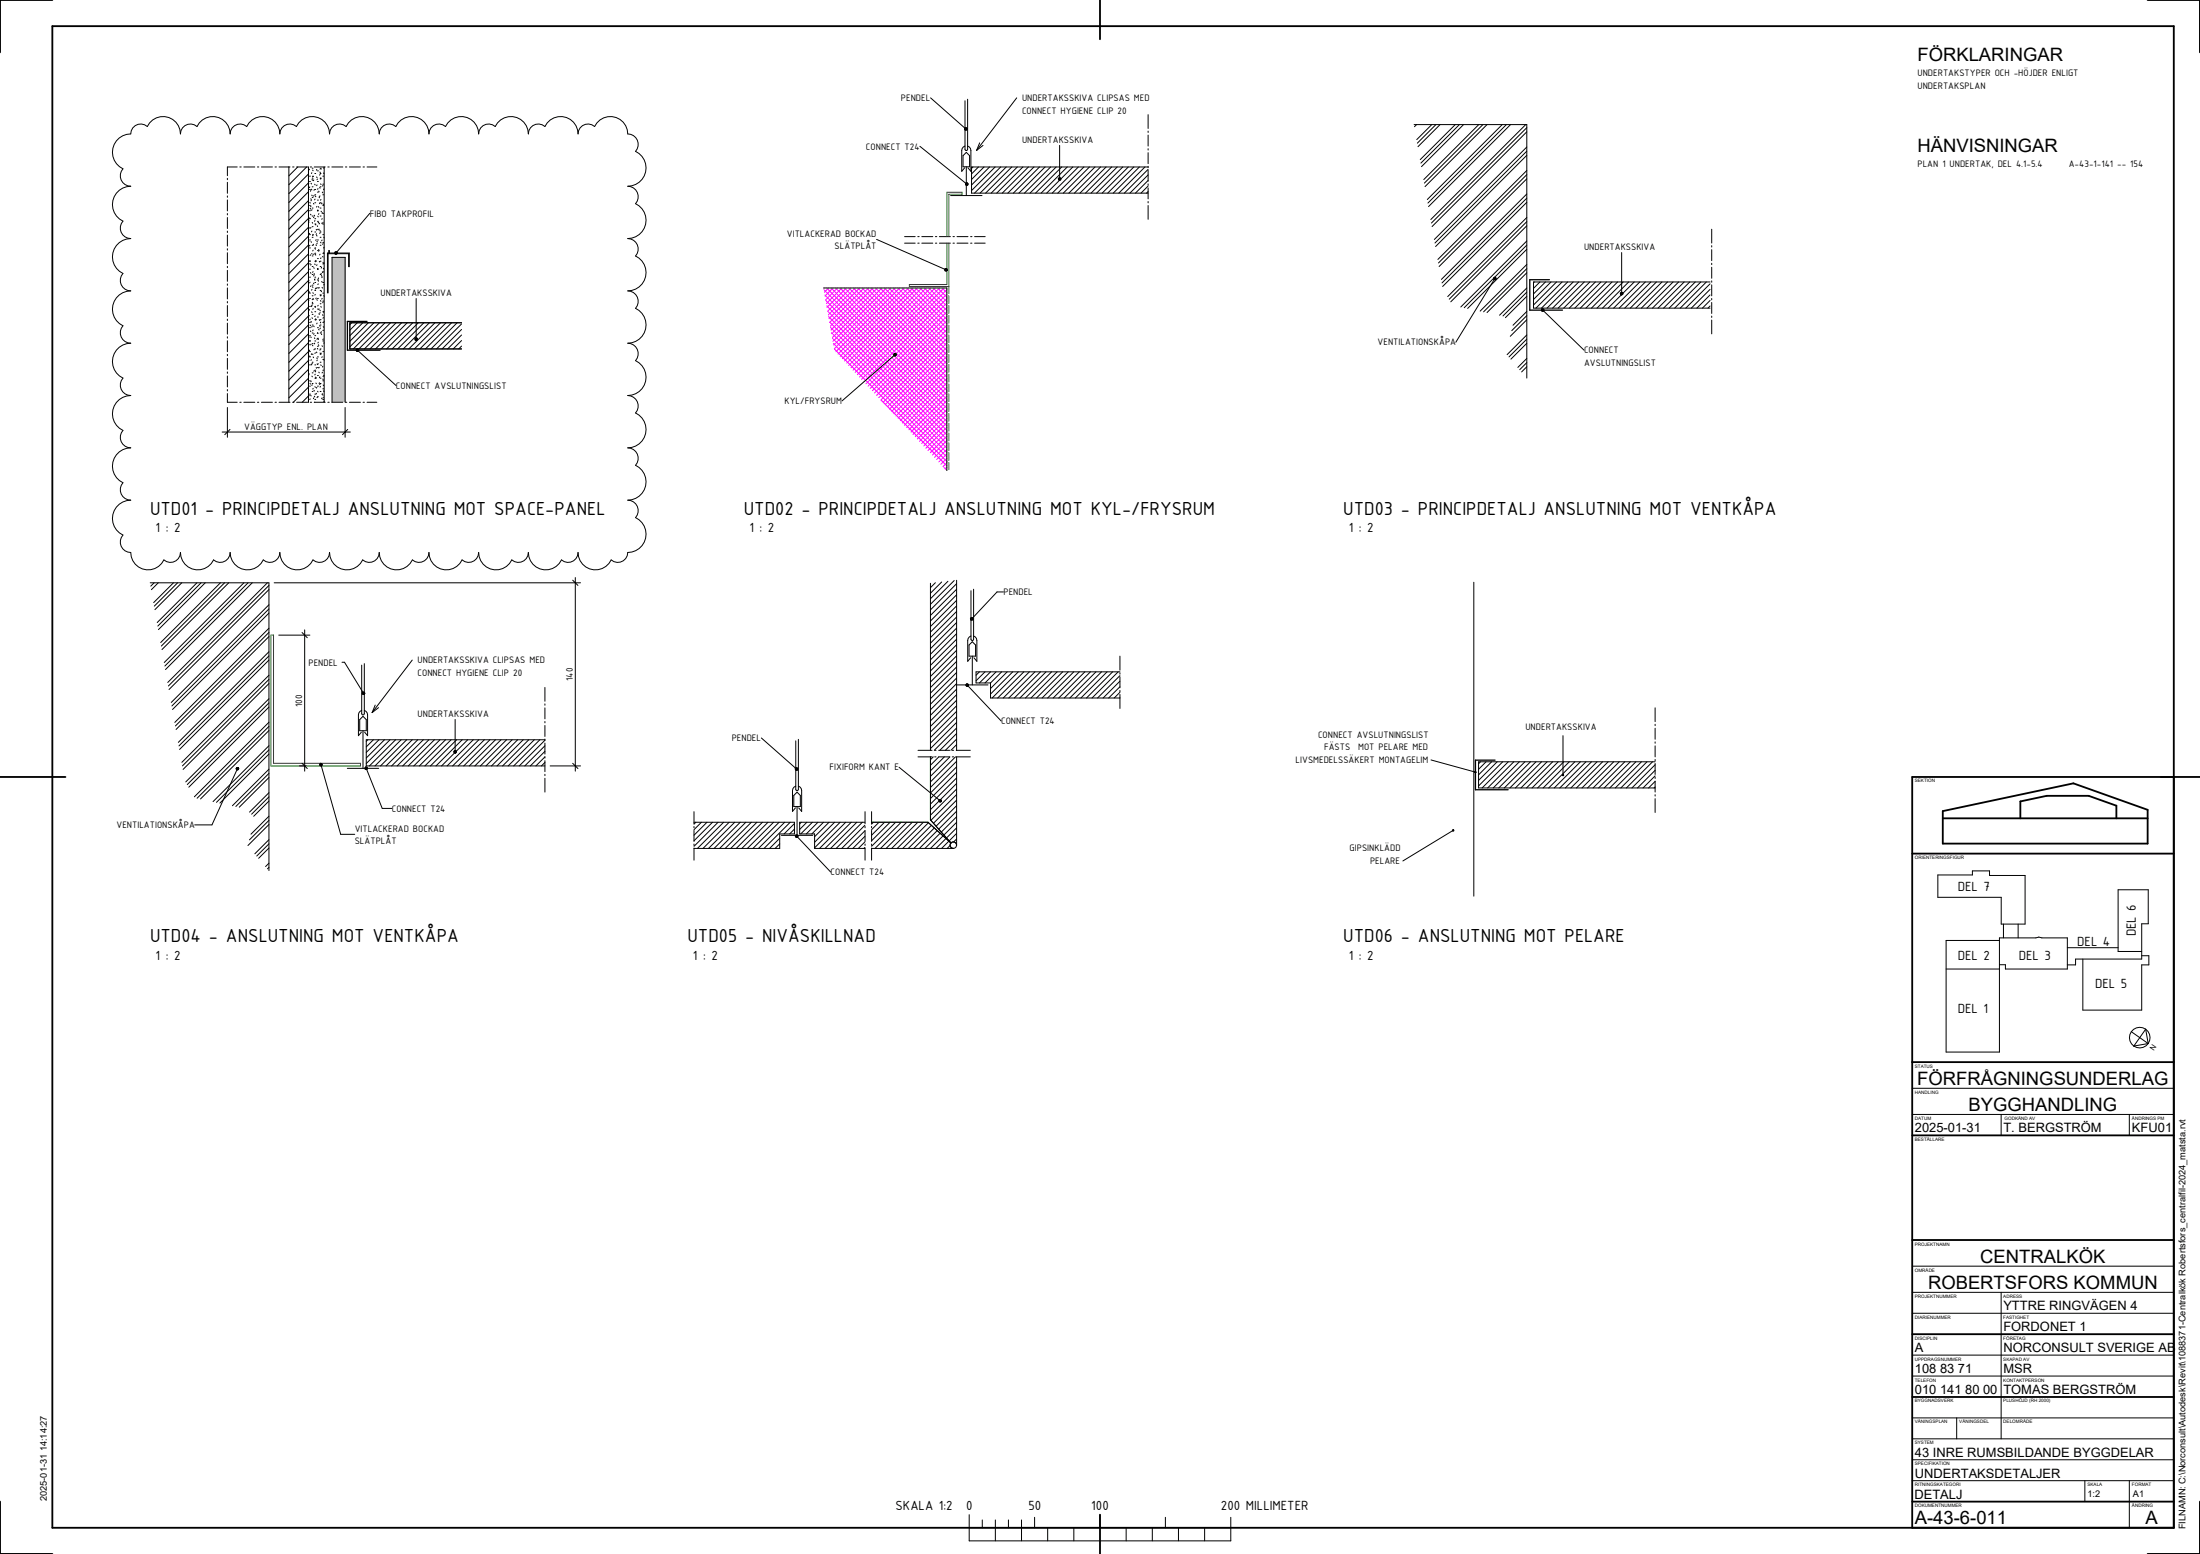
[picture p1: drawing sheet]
<svg xmlns="http://www.w3.org/2000/svg" width="841mm" height="594mm" viewBox="0 0 841 594" stroke-linecap="round" stroke-linejoin="round" font-family="sans-serif">
<path d="M126.9 98.4h5v55.4h-5z" fill="#c0c0c0"/>
<path d="M110.4 63.8h7.5v90h-7.5z" fill="#fff"/>
<g fill="none" stroke="#000" stroke-width=".38">
<path d="M86.9 68.2v.5M86.9 69.7v4.2M86.9 74.9v.5M86.9 76.4v4.2M90.7 63.8h-3.8v3.4M91.7 63.8h.5M93.2 63.8h4.2M98.4 63.8h.5M99.9 63.8h4.2M105.1 63.8h.6M106.7 63.8h4.2M110.4 63.8v90"/>
<path d="M110.4 63.8h.1M111.9 63.8h.5M113.4 63.8h4.2M113.8 63.8l-3.4 3.4M117.2 63.8l-6.8 6.8M117.9 66.5l-7.5 7.5M117.9 69.9l-7.5 7.5M117.9 73.3l-7.5 7.5M117.9 76.7l-7.5 7.5M117.9 63.8v90M118.1 70l-.2 .3M118.1 64.6l.2 .3"/>
<path d="M118.3 67.3h.4M118.3 69.4h.4M118.3 72.4h.4M118.3 78.5h.4M118.4 71.4l-.1 .3M118.4 77.3l.2 .3M118.6 79.6l.1 .3M118.6 63.8h.5M118.8 72.8l-.2 .3M118.8 76l.2 .2M118.9 78.7l-.2 .3M118.9 70l.2 .3"/>
<path d="M119 76.5l-.1 .3M119 72.3l.2 .3M119.2 74.6l.2 .3M119.2 66l-.2 .3M119.3 68.6l.2 .3M119.3 64.3h.4M119.3 68.4h.4M119.3 71.4h.4M119.3 75.5h.4M119.3 79.5h.4M119.5 65l.2 .3M119.6 67.4l-.2 .3"/>
<path d="M119.7 67.3l.1 .3M119.8 77.7l.2 .3M120 68.8l-.2 .3M120.1 74.7l-.2 .3M120.1 63.8h4.2M120.2 72.5l-.2 .2M120.3 70.4l.2 .3M120.4 66.3h.3M120.4 72.4h.3M120.4 74.5h.3M120.4 77.5h.3M120.4 76.1l-.1 .3"/>
<path d="M120.6 74.9l.1 .3M121 67.6l.2 .3M121.1 64.8l-.2 .3M121.2 78.9l-.2 .3M121.2 70.7l-.2 .3M121.3 68.4l-.1 .3M121.4 65.3h.3M121.4 69.4h.3M121.4 73.4h.3M121.4 76.5h.3M121.6 72.1l-.2 .3M121.7 79l.2 .3"/>
<path d="M121.8 73l.2 .3M122 75.3l.1 .3M122.1 77.6l.2 .3M122.2 71.7l.2 .3M122.3 65.7l.2 .3M122.3 74.9l-.1 .2M122.4 66.7l-.2 .3M122.4 66.3h.3M122.4 68.4h.3M122.4 71.4h.3M122.4 77.5h.3M122.4 79.5h.3"/>
<path d="M122.4 68l.2 .3M122.5 64.4l-.2 .3M122.6 70.3l.1 .3M122.7 64.3l.1 .3M122.7 76.2l-.2 .3M122.7 68.1l-.1 .2M123.1 77.6l-.2 .3M123.2 73.4l.2 .3M123.4 67.3h.3M123.4 70.4h.3M123.4 74.5h.3M123.4 78.5h.3"/>
<path d="M123.5 70.8l-.2 .3M123.5 78l.2 .2M123.7 66.1l.1 .3M123.8 72.2l-.1 .3M123.9 64l-.2 .3M123.9 63.8v90M125.3 63.8h.5M126.8 63.8h4.2M132 63.8h.6M133.6 63.8h4.2M138.8 63.8h.5M140.3 63.8h3.8"/>
<path d="M86.9 81.6v.5M86.9 83.1v4.2M86.9 88.3v.6M86.9 89.9v4.2M86.9 95.1v.5M86.9 96.6v4.2M117.9 96.8h.1M117.9 90.7l.1 .2M117.9 80.1l-7.5 7.5M117.9 83.5l-7.5 7.5M117.9 86.9l-7.5 7.5M117.9 90.3l-7.5 7.5"/>
<path d="M117.9 93.7l-7.5 7.5M117.9 97.1l-7.5 7.5M118 84.7l.1 .2M118.1 92.4l-.2 .2M118.1 86.9l.2 .3M118.1 84.2l-.1 .3M118.2 89.2l.2 .3M118.3 80.5h.4M118.3 83.6h.4M118.3 89.7h.4M118.3 91.7h.4M118.3 94.8h.4"/>
<path d="M118.3 83.3l.2 .3M118.4 99.7l.2 .2M118.5 93.7l-.2 .3M118.6 99.7l-.2 .3M118.7 97.4l-.2 .3M118.7 81.9l.2 .3M118.9 86.9l-.2 .3M118.9 92.3l.2 .3M119.2 96.9l.1 .3M119.2 88.3l-.1 .3M119.3 80.1l-.2 .3M119.3 82.6h.4"/>
<path d="M119.3 86.6h.4M119.3 90.7h.4M119.3 93.8h.4M119.3 97.8h.4M119.4 85l.1 .3M119.6 89.7l-.2 .3M119.6 89.6l.2 .3M119.7 95.6l-.2 .3M119.8 93.4l-.1 .3M120 82.9l-.1 .3M120.1 97l-.2 .3M120.1 82.3l.2 .2"/>
<path d="M120.4 83.6h.3M120.4 85.6h.3M120.4 88.7h.3M120.4 94.8h.3M120.4 96.8h.3M120.4 99.9h.3M120.4 84.3l-.2 .3M120.4 95l.2 .3M120.5 97.2l.2 .3M120.7 99.5l.1 .3M120.8 85.7l-.2 .3M120.8 93.6l.1 .3"/>
<path d="M120.8 99.8l-.1 .3M120.9 91.6l-.2 .3M120.9 87.7l.1 .3M121 89.3l-.2 .3M121 89.9l.2 .3M121.2 92.2l.1 .3M121.2 93l-.1 .3M121.3 86.3l.1 .3M121.4 80.4l.1 .2M121.4 84.6h.3M121.4 87.7h.3M121.4 91.7h.3"/>
<path d="M121.4 95.8h.3M121.4 98.8h.3M121.5 82.6l.2 .3M121.5 80.3l-.1 .2h.3M121.6 84.9l.2 .3M121.8 95.4l.2 .2M121.9 81.7l-.2 .2M122 95.8l-.2 .3M122 87.6l-.2 .3M122.1 99.9l.1 .3M122.2 85.3l-.2 .3M122.3 88l.1 .3"/>
<path d="M122.4 97.2l-.2 .2M122.4 82.6h.3M122.4 88.7h.3M122.4 90.7h.3M122.4 93.8h.3M122.4 99.9h.3M122.4 89l-.2 .3M122.5 92.6l.2 .3M122.7 98.5l-.1 .3M122.7 80.7l.2 .3M123 85.3l.2 .3M123.1 91.7l-.1 .3"/>
<path d="M123.2 83.6l-.2 .2M123.3 81.3l-.2 .3M123.3 98l.2 .3M123.4 81.6h.3M123.4 85.6h.3M123.4 89.7h.3M123.4 92.7h.3M123.4 96.8h.3M123.5 93.1l-.2 .3M123.5 84.9l-.1 .3M123.7 96.6l.2 .3M123.8 90.7l.1 .2"/>
<path d="M123.9 94.5l-.2 .3M125.7 95.7v1h-.5v15.3M125.9 95.7v1h7.6v5.3M86.9 101.8v.5M86.9 103.3v4.2M86.9 108.5v.6M86.9 110.1v4.2M86.9 115.3v.5M86.9 116.8v4.2M117.9 100.5l-7.5 7.5M117.9 103.8l-7.5 7.5M117.9 107.2l-7.5 7.5"/>
<path d="M117.9 110.6l-7.5 7.5M117.9 114l-7.5 7.5M117.9 117.4l-7.5 7.5M117.9 107l.2 .3M118.1 114.7l-.2 .2M118.2 111.5l.2 .3M118.3 100.9h.4M118.3 102.9h.4M118.3 105.9h.4M118.3 112h.4M118.3 114.1h.4M118.3 117.1h.4"/>
<path d="M118.3 118.3l-.1 .3M118.5 107.9l-.1 .2M118.7 104.2l.2 .3M118.9 109.2l-.2 .3M118.9 101.1l-.1 .2M119 116.9l.2 .3M119.1 119.2l.2 .3M119.3 110.6l-.2 .3M119.3 101.9h.4M119.3 104.9h.4M119.3 109h.4M119.3 113.1h.4"/>
<path d="M119.3 116.1h.4M119.4 116.6l-.2 .2M119.4 115.5l.1 .3M119.5 109.6l.1 .3M119.5 114.3l-.2 .3M119.6 111.9l.2 .3M119.7 103.8l-.2 .3M119.7 117.9l-.1 .3M119.7 114.1l.2 .3M119.8 108.2l.2 .3M119.9 102.3l.2 .3M120 105.2l-.1 .3"/>
<path d="M120.1 104.6l.1 .2M120.3 100.9l.2 .3M120.4 105.9h.3M120.4 108h.3M120.4 111h.3M120.4 117.1h.3M120.4 119.2h.3M120.4 117.3l.1 .3M120.4 106.6v.5M120.5 112.5l-.2 .3M120.7 110.3l-.2 .2M120.9 110l.1 .3"/>
<path d="M120.9 113.9l-.2 .3M121.1 114.5l.2 .3M121.2 101.2l-.2 .3M121.3 102.7l.2 .3M121.4 102.9h.3M121.4 107h.3M121.4 110h.3M121.4 114.1h.3M121.4 118.1h.3M121.6 102.6l-.2 .3M121.6 107.2l.2 .3M121.6 116.7l-.1 .3"/>
<path d="M121.7 108.5l-.2 .3M121.8 106.2l-.2 .3M121.9 119.9l.2 .3M122 118.1l-.2 .3M122 109.9l-.1 .3M122.3 118.5l.1 .3M122.4 119.5l-.2 .3M122.4 112.6l.1 .3M122.4 101.9h.3M122.4 104.9h.3M122.4 111h.3M122.4 113.1h.3"/>
<path d="M122.4 116.1h.3M122.5 114.9l.2 .3M122.6 117.1l.2 .3M122.7 111.2l.2 .3M122.8 112.7l-.2 .3M122.8 104.5l-.1 .3M122.8 105.3l.2 .3M123 102.2l-.2 .3M123 107.6l.2 .3M123.1 109.8l.2 .3M123.2 114l-.2 .3M123.2 105.9l-.2 .2"/>
<path d="M123.2 103.9l.2 .3M123.4 100.9h.3M123.4 103.9h.3M123.4 108h.3M123.4 112h.3M123.4 115.1h.3M123.4 119.2h.3M123.5 100.3l.1 .3M123.5 115.4l-.1 .3M123.6 102.5l.2 .3M123.8 119.1l-.2 .3M123.8 113l.1 .3"/>
<path d="M123.9 108.7l-.1 .2M123.9 100.5l-.1 .2M133.3 102v-5h-7.9v15M86.9 122v.5M86.9 123.5v4.2M86.9 128.7v.5M86.9 130.2v4.2M86.9 135.4v.6M86.9 137v4.2M117.9 120.8l-7.5 7.5M117.9 124.2l-7.5 7.5M117.9 127.6l-7.5 7.5"/>
<path d="M117.9 131l-7.5 7.5M117.9 134.4l-7.5 7.5M117.9 137.8l-7.5 7.5M118 137.5l.1 .2M118 139.2l-.1 .2M118.1 131.5l.1 .3M118.2 128.8l-.2 .3M118.2 133.8l.2 .3M118.2 120.6l-.2 .3M118.3 123.2h.4M118.3 125.3h.4M118.3 128.3h.4"/>
<path d="M118.3 134.4h.4M118.3 136.4h.4M118.3 139.5h.4M118.3 136.1l.2 .3M118.4 130.1l.2 .3M118.5 124.2l.2 .3M118.5 130.2l-.1 .2M118.6 122l-.2 .3M118.7 126.5l.1 .3M118.8 128.8l.2 .3M118.9 122.8l.2 .3M118.9 131.5l-.1 .3"/>
<path d="M119 139.2l.1 .3M119 137.5l-.1 .3M119.2 135.2l-.2 .3M119.3 121.4l.1 .3M119.3 124.7l-.1 .3M119.3 120.2h.4M119.3 124.2h.4M119.3 127.3h.4M119.3 131.3h.4M119.3 135.4h.4M119.3 138.5h.4M119.4 138.9l-.2 .2"/>
<path d="M119.4 131.9l.2 .3M119.7 126.1l-.2 .3M119.7 136.4l.2 .3M119.9 124.6l.2 .3M120.1 127.5l-.2 .3M120.2 133.4l-.2 .3M120.2 129.1l.1 .3M120.3 131.2l-.2 .3M120.4 122.2h.3M120.4 128.3h.3M120.4 130.3h.3M120.4 133.4h.3"/>
<path d="M120.4 139.5h.3M120.5 120.7l-.2 .3M120.5 134.8l-.1 .3M120.7 121.8l.1 .3M120.9 122.1l-.2 .3M121 134.5l.1 .3M121.1 136.8l.2 .3M121.2 123.5l-.1 .3M121.2 139.1l.2 .3M121.3 137.6l-.2 .3M121.3 129.4l-.1 .3M121.3 133.2l.2 .2"/>
<path d="M121.4 121.2h.3M121.4 125.3h.3M121.4 129.3h.3M121.4 132.4h.3M121.4 136.4h.3M121.4 127.2l.2 .3M121.5 127.1l-.2 .3M121.6 129.5l.1 .3M121.7 139l-.2 .3M121.7 130.8l-.2 .3M121.7 131.8l.2 .3M121.8 125.8l.2 .3"/>
<path d="M122 122.2l.2 .3M122.2 124.5l.1 .3M122.4 134.9l.1 .3M122.4 122.2h.3M122.4 124.2h.3M122.4 127.3h.3M122.4 133.4h.3M122.4 135.4h.3M122.4 138.5h.3M122.4 133.6l-.1 .3M122.5 125.4l-.2 .3M122.6 123.1l-.2 .3"/>
<path d="M122.6 139.5l.2 .2M122.8 135l-.2 .3M122.8 127.6l.2 .3M122.8 126.8l-.1 .3M123.1 132.1l.2 .3M123.2 136.4l-.2 .2M123.3 120.3l.2 .3M123.4 123.2h.3M123.4 126.3h.3M123.4 130.3h.3M123.4 134.4h.3M123.4 137.4h.3"/>
<path d="M123.6 124.8l.1 .3M123.6 129.6l-.2 .2M123.6 121.4l-.1 .3M123.9 137.6h.1M123.9 131l-.1 .2M123.9 122.9l-.1 .1M134.5 123.4l-.8 .7M136.6 123.4l-2.9 2.8M138.7 123.4l-5 4.9M140.8 123.4l-7.1 7.1M142.9 123.4l-9.2 9.2M145.1 123.4l-10 10"/>
<path d="M147.2 123.4l-10 10M149.3 123.4l-10 10M151.4 123.4l-10 10M153.5 123.4l-10 10M155.7 123.4l-10 10M157.8 123.4l-10 10M159.9 123.4l-10 10M162 123.4l-10 10M164.2 123.4l-10 10M166.3 123.4l-10 10M168.4 123.4l-10 10M170.5 123.4l-10 10"/>
<path d="M172.6 123.4l-10 10M174.8 123.4l-10 10M176.4 123.8l-9.5 9.6M176.4 125.9l-7.4 7.5M176.4 128.1l-5.3 5.3M176.4 130.2l-3.2 3.2M176.4 132.3l-1 1.1M176.4 123.4h-42.7v10h42.7M86.9 142.2v.5M86.9 143.7v4.2M86.9 148.9v.5M86.9 150.4v3.4h3.8"/>
<path d="M91.7 153.8h.5M93.2 153.8h4.2M98.4 153.8h.5M99.9 153.8h4.2M105.1 153.8h.6M106.7 153.8h4.2M111.9 153.8h.5M113.4 153.8h4.2M117.9 143.5l.1 .2M117.9 141.2l-7.5 7.5M117.9 144.6l-7.5 7.5M117.9 148l-5.8 5.8"/>
<path d="M117.9 151.4l-2.4 2.4M118.2 151.1l-.2 .3M118.2 142.9l-.1 .3M118.3 145.6h.4M118.3 147.6h.4M118.3 150.7h.4M118.5 146.5l.2 .3M118.6 152.5l-.2 .3M118.6 153.8h.5M118.8 151.1l.1 .3M119 145.7l-.2 .3M119.2 143.8l.2 .2"/>
<path d="M119.3 142.5h.4M119.3 146.6h.4M119.3 149.6h.4M119.4 147l-.2 .3M119.7 148.4l-.1 .3M120 152.1l-.2 .3M120 149.2l.2 .3M120.1 153.8h4.2M120.1 141.6l-.1 .3M120.2 151.4l.1 .3M120.3 153.7v.1M120.4 141.5h.3"/>
<path d="M120.4 144.6h.3M120.4 150.7h.3M120.4 152.7h.3M120.4 147.8l.2 .3M120.5 141.9l.2 .2M120.5 143l-.2 .3M120.6 144.1l.2 .3M120.8 146.4l.1 .3M120.9 140.5l.1 .3M120.9 144.4l-.2 .3M121 150.3l-.2 .3M121.1 148.1l-.2 .3"/>
<path d="M121.4 151.7l-.2 .3M121.4 140.5h.3M121.4 143.5h.3M121.4 147.6h.3M121.4 151.7h.3M121.4 149.5l.2 .3M121.9 142.2l.1 .3M122 140.4l-.1 .3M122.1 146.3l-.1 .3M122.2 146.8l.1 .3M122.3 144l-.2 .3M122.4 144.6h.3"/>
<path d="M122.4 146.6h.3M122.4 149.6h.3M122.5 147.7l-.2 .3M122.9 152.2l.2 .3M123.2 150.5l-.1 .3M123.3 142.3l-.2 .3M123.3 150.8l.2 .3M123.4 141.5h.3M123.4 145.6h.3M123.4 148.6h.3M123.4 152.7h.3M123.4 144.9l.2 .3"/>
<path d="M123.4 140l-.1 .3M123.5 147.1l.2 .3M123.6 151.9l-.1 .2M123.7 143.7l-.2 .3M123.7 149.4l.1 .3M123.8 143.5l.1 .2M123.9 153.4l-.1 .1M125.3 153.8h.5M126.8 153.8h4.2M126.9 153.8v-55.4h5v55.4M132 153.8h.6M133.6 153.8h4.2"/>
<path d="M138.8 153.8h.5M140.3 153.8h3.8"/>
</g>
<path d="M140.3 122.9h-7.5v11h12.5" fill="none" stroke="#000" stroke-width=".5"/>
<path d="M314.8 110.1h47.2v69.8l-43-46z" fill="#fff"/>
<g fill="none" stroke="#f0f" stroke-width=".38">
<path d="M315 110.7l47 47M315.1 110.1l-.2 .2M315.3 112.8l46.7 46.6M315.7 114.8l46.3 46.3M316 110.1l46 45.9M316 116.9l46 45.9M316.4 119l45.6 45.5M316.8 110.1l-1.7 1.6M317.7 110.1l44.3 44.2M318.5 110.1l-3.1 3.1M319.4 110.1l42.6 42.5M320.2 110.1l-4.6 4.5"/>
<path d="M321.1 110.1l40.9 40.8M321.9 110.1l-6 5.9M322.8 110.1l39.2 39.1M323.6 110.1l-7.5 7.4M324.5 110.1l37.5 37.4M325.3 110.1l-8.9 8.8M326.2 110.1l35.8 35.7M326.9 110.1l-10.2 10.3M327.9 110.1l34.1 34M328.6 110.1l-11.7 11.7M329.6 110.1l32.4 32.3M330.3 110.1l-13.1 13.2"/>
<path d="M331.3 110.1l30.7 30.6M332 110.1l-14.6 14.6M333 110.1l29 29M333.7 110.1l-16 16M334.7 110.1l27.3 27.3M335.4 110.1l-17.5 17.5M336.4 110.1l25.6 25.6M337.1 110.1l-18.9 18.9M338.1 110.1l23.9 23.9M338.8 110.1l-20.4 20.4M339.8 110.1l22.2 22.2M340.5 110.1l-21.8 21.8"/>
<path d="M341.5 110.1l20.5 20.5M342.2 110.1l-23.3 23.2M343.2 110.1l18.8 18.8M343.9 110.1l-24.4 24.3M344.9 110.1l17.1 17.1M345.6 110.1l-25.2 25.2M346.6 110.1l15.4 15.4M347.3 110.1l-26.1 26.1M348.3 110.1l13.7 13.7M349 110.1l-27 27M349.9 110.1l12.1 12M350.7 110.1l-27.9 27.9"/>
<path d="M351.6 110.1l10.4 10.3M352.4 110.1l-28.8 28.7M353.3 110.1l8.7 8.6M354.1 110.1l-29.6 29.6M355 110.1l7 6.9M355.8 110.1l-30.5 30.5M356.7 110.1l5.3 5.2M357.5 110.1l-31.4 31.4M358.4 110.1l3.6 3.5M359.2 110.1l-32.3 32.2M360.1 110.1l1.9 1.8M360.9 110.1l-33.2 33.1"/>
<path d="M361.8 110.1l.2 .1M362 110.7l-33.4 33.4M362 112.4l-32.6 32.6M362 114.1l-31.8 31.8M362 115.8l-31 30.9M362 117.5l-30.2 30.1M362 119.2l-29.3 29.3M316.8 121l45.2 45.2M317.1 123.1l44.9 44.8M317.5 125.1l44.5 44.5M317.9 127.2l44.1 44.1M318.2 129.3l43.8 43.7"/>
<path d="M318.6 131.3l43.4 43.4M319 133.4l43 43M362 120.9l-28.5 28.5M362 122.6l-27.7 27.6M362 124.3l-26.9 26.8M362 126l-26.1 26M362 127.7l-25.2 25.2M362 129.4l-24.4 24.4M362 131.1l-23.6 23.5M362 132.8l-22.8 22.7M362 134.5l-22 21.9M362 136.2l-21.1 21.1"/>
<path d="M362 137.9l-20.3 20.2M362 139.6l-19.5 19.4M336.9 153l25.1 25.1M362 141.3l-18.7 18.6M362 142.9l-17.9 17.9M362 144.6l-17 17.1M362 146.3l-16.2 16.2M362 148l-15.4 15.4M362 149.7l-14.6 14.6M362 151.4l-13.8 13.8M362 153.1l-13 12.9M362 154.8l-12.1 12.1"/>
<path d="M362 156.5l-11.3 11.3M362 158.2l-10.5 10.5M362 159.9l-9.7 9.6M360.8 178.6l1.2 1.2M362 161.6l-8.9 8.8M362 163.3l-8 8M362 165l-7.2 7.2M362 166.7l-6.4 6.4M362 168.4l-5.6 5.5M362 170.1l-4.8 4.7M362 171.8l-3.9 3.9M362 173.5l-3.1 3.1"/>
<path d="M362 175.2l-2.3 2.2M362 176.9l-1.5 1.4M362 178.6l-.7 .6"/>
</g>
<g fill="none" stroke="#000" stroke-width=".38">
<path d="M369.9 37.9v19.2l-.5 .5-.5-.5v-18.6M368.1 59.5l1.3-1.2 1.2 1.2v4.3h-2.5zM368.9 55.8l-.7 .4-.6 1.3v8l1.2-1.4M369.9 55.8l.6 .4 .6 1.3v8l-1.1-1.4M438.9 43.8v5.3M438.9 50.1v.5M438.9 51.6v4.2M438.9 56.8v.6M438.9 58.4v4.2M363.4 74.8h12M369.4 63.8v11M371.9 63.8l-.5 .6"/>
<path d="M374 63.8l-2.6 2.7M376.2 63.8l-4.8 4.8M378.3 63.8l-6.9 6.9M380.4 63.8l-9 9M382.5 63.8l-10 10M384.7 63.8l-10 10M386.8 63.8l-10 10M388.9 63.8l-10 10M391 63.8l-10 10M393.1 63.8l-10 10M395.3 63.8l-10 10M397.4 63.8l-10 10"/>
<path d="M399.5 63.8l-10 10M401.6 63.8l-10 10M403.7 63.8l-10 10M405.9 63.8l-10 10M408 63.8l-10 10M410.1 63.8l-10 10M412.2 63.8l-10 10M414.3 63.8l-10 10M416.5 63.8l-10 10M418.6 63.8l-10 10M420.7 63.8l-10 10M422.8 63.8l-10 10"/>
<path d="M425 63.8l-10 10M427.1 63.8l-10 10M429.2 63.8l-10 10M431.3 63.8l-10 10M433.4 63.8l-10 10M435.6 63.8l-10 10M437.7 63.8l-10 10M438.9 64.7l-9.1 9.1M438.9 66.9l-7 6.9M438.9 69l-4.9 4.8M438.9 71.1l-2.7 2.7M438.9 73.2l-.6 .6"/>
<path d="M438.9 63.8h-67.5v10h67.5M438.9 63.6v.5M438.9 65.1v4.2M438.9 70.3v.5M438.9 71.8v4.2M438.9 77v.5M438.9 78.5v5.3M345.8 90.4h4M345.8 92.9h4M350.8 90.4h.6M350.8 92.9h.6M352.4 90.4h4.2"/>
<path d="M352.4 92.9h4.2M357.6 90.4h.5M357.6 92.9h.5M359.1 90.4h4.2M359.1 92.9h4.2M364.3 90.4h.5M364.3 92.9h.5M365.8 90.4h4.2M365.8 92.9h4.2M371 90.4h.6M371 92.9h.6M372.6 90.4h4"/>
<path d="M372.6 92.9h4M314.8 110.1h47.2v69.8M355.7 223v63.8M357.6 222.7l-1.9 1.9M360 222.5l-4.3 4.3M362.4 222.2l-6.7 6.7M364.8 221.9l-9.1 9.1M365.7 225.2l-10 10M365.7 227.4l-10 10M365.7 229.5l-10 10M365.7 231.6l-10 10M365.7 233.7l-10 10"/>
<path d="M365.7 235.8l-10 10M365.7 221.8v65M365.7 223.1l-10 10M365.7 238l-10 10M372.2 225.2v19.2l-.5 .5-.5-.5v-18.6M365.7 240.1l-10 10M365.7 242.2l-10 10M365.7 246.4l-10 10M365.7 248.6l-10 10M365.7 250.7l-10 10M365.7 252.8l-10 10M365.7 254.9l-10 10"/>
<path d="M365.7 257.1l-10 10M365.7 259.2l-10 10M365.7 244.3l-10 10M371.2 243.1l-.7 .4-.6 1.3v8l1.2-1.4M371.7 250.8v11M371.7 245.3l1.2 1.3v4.2h-2.5v-4.2zM372.2 243.1l1.1 1 .1 .7v8l-1.1-1.4M374.4 256.8l-1.3 1.3M376.5 256.8l-3.4 3.4M378.7 256.8l-4.3 4.3M380.8 256.8l-4.3 4.3M382.9 256.8l-4.3 4.3"/>
<path d="M385 256.8l-6.4 6.4M387.1 256.8l-8.5 8.5M389.3 256.8l-10 10M391.4 256.8l-10 10M393.5 256.8l-10 10M395.6 256.8l-10 10M397.8 256.8l-10 10M399.9 256.8l-10 10M402 256.8l-10 10M404.1 256.8l-10 10M406.2 256.8l-10 10M408.4 256.8l-10 10"/>
<path d="M410.5 256.8l-10 10M412.6 256.8l-10 10M414.7 256.8l-10 10M416.8 256.8l-10 10M419 256.8l-10 10M421.1 256.8l-10 10M423.2 256.8l-10 10M425.3 256.8l-10 10M427.5 256.8l-10 10M428.1 258.3l-8.5 8.5M428.1 256.8h-55v4.3h5.5M428.1 250.8v5.4"/>
<path d="M428.1 257.2v.5M428.1 258.7v4.2M365.7 265.5l-10 10M365.7 267.7l-10 10M365.7 269.8l-10 10M365.7 271.9l-10 10M365.7 274l-10 10M365.7 276.1l-10 10M365.7 278.3l-8.6 8.5M365.7 261.3l-10 10M365.7 263.4l-10 10M365.7 261.8h12"/>
<path d="M378.6 261.1v5.7h49.5M428.1 260.4l-6.4 6.4M428.1 262.5l-4.3 4.3M428.1 264.6l-2.2 2.2M428.1 266.7v.1M428.1 263.9v.5M428.1 265.4v5.4M305.2 282.6v19.1l-.5 .5-.5-.5v-18.5M350.9 286.8h5.4M350.9 289.3h5.4M355.7 289.3v24.1l7.8 8.8M356.8 289.3l-1.1 1.1"/>
<path d="M357.3 286.8h.5M357.3 289.3h.5M358.8 286.8h4.2M361 289.3l-5.3 5.3M363 289.3h-4.1l-3.2 3.2M363.1 289.3l-7.4 7.5M364 286.8h.6M364 289.3h.6M365.3 289.3l-9.6 9.6M365.6 286.8h5.3M365.6 289.3h5.3M365.7 280.4l-6.4 6.4"/>
<path d="M365.7 282.5l-4.3 4.3M365.7 284.6l-2.2 2.2M365.7 291l-10 10M365.7 293.1l-10 10M365.7 295.2l-10 10M365.7 297.4l-10 10M365.7 299.5l-10 10M365.7 289.3v33.8M265.3 314.3h38.4v4.5h-5.6v5.5h-32.8M265.3 310.3v4.6M265.3 315.9v.5M265.3 317.4v4.2"/>
<path d="M266 314.3l-.7 .7M268.1 314.3l-2.8 2.8M270.3 314.3l-5 5M272.4 314.3l-7.1 7.1M274.5 314.3l-9.2 9.2M276.6 314.3l-10 10M278.7 314.3l-10 10M280.9 314.3l-10 10M283 314.3l-10 10M285.1 314.3l-10 10M287.2 314.3l-10 10M289.3 314.3l-10 10"/>
<path d="M291.5 314.3l-10 10M293.6 314.3l-10 10M295.7 314.3l-10 10M297.8 314.3l-10 10M298.7 319.3h12M300 314.3l-10 10M302.1 314.3l-10 10M303.4 304.1l1.3-1.3 1.2 1.3v4.2h-2.5zM303.7 314.8l-4 4M303.7 316.9l-1.8 1.9M304.2 300.5l-1.1 .9-.2 .8v7.9l1.2-1.3M304.7 308.3v11"/>
<path d="M305.2 300.5l.6 .3 .6 1.4v7.9l-1.1-1.3M306.3 314.3l-.6 .6M308.4 314.3l-2.7 2.8M310.6 314.3l-4.5 4.5M312.7 314.3l-4.5 4.5M314.8 314.3l-4.5 4.5M316.9 314.3l-5.5 5.5M319 314.3l-7.6 7.6M321.2 314.3l-9.8 9.8M323.3 314.3l-10 10M325.4 314.3l-10 10M327.5 314.3l-10 10"/>
<path d="M329.6 314.3l-10 10M330.6 315.5l-8.8 8.8M330.6 317.6l-6.7 6.7M330.6 319.7l-4.6 4.6M330.6 314.3h-24.9v4.5h5.7v5.5h19.2M330.7 310.3v4.6M330.7 315.9v.5M330.7 317.4v4.2M333.2 314.3h21.5l8.8 7.9M333.2 310.3v4.6M333.2 315.9v.5M333.2 317.4v4.2"/>
<path d="M333.9 314.3l-.7 .7M336 314.3l-2.8 2.8M338.1 314.3l-4.9 5M340.3 314.3l-7.1 7.1M342.4 314.3l-9.2 9.2M344.5 314.3l-10 10M346.6 314.3l-10 10M348.7 314.3l-10 10M350.9 314.3l-10 10M353 314.3l-10 10M354.9 314.5l-9.8 9.8M356 315.5l-8.8 8.8"/>
<path d="M357.2 316.5l-7.9 7.8M358.3 317.5l-6.8 6.8M359.4 318.5l-5.8 5.8M360.5 319.5l-4.8 4.8M365.7 301.6l-10 10M365.7 303.7l-9.9 9.9M365.7 305.8l-8.9 8.9M365.7 310.1l-6.9 6.8M365.7 312.2l-5.9 5.9M365.7 316.4l-3.9 3.9M365.7 318.6l-2.9 2.8M365.7 308l-7.9 7.8"/>
<path d="M365.7 314.3l-4.9 4.9M265.3 322.6v.6M265.3 324.2v4.6M298.1 320.4l-3.9 3.9M298.1 322.6l-1.8 1.7M330.6 323.9l-.3 .4M330.6 321.8l-2.5 2.5M330.7 322.6v.6M330.7 324.2v4.6M333.2 322.6v.6M333.2 324.2v4.6M361.6 320.5l-3.8 3.8"/>
<path d="M362.7 321.5l-2.7 2.8M363.2 323.2l-1.1 1.1M363.5 322.2a1.25 1.25 0 0 0-.2 1.4 1.25 1.25 0 0 0 1.1 .7h-31.2M363.5 322.2a1.25 1.25 0 0 1 1.4-.3 1.25 1.25 0 0 1 .8 1.2M364.2 324.3h.1M365.7 320.7l-1.1 1.1M365.7 322.8h.1"/>
<circle cx="364.4" cy="323.1" r="1.25"/>
</g>
<path d="M362 92.9v15.9h-14.4v.7h15.1v-16.6M362 90.4v-16.9h5.8v.8h-5.1v16.1M355.7 289.3v24.1M333.2 314.3h21.5" fill="none" stroke="#00a600" stroke-width=".38"/>
<g fill="none" stroke="#009500" stroke-width=".38">
<path d="M362.7 109.5v2.8M362.7 113v3M362.7 116.8v3M362.7 120.5v3M362.7 124.3v3M362.7 128v3M362.7 131.8v3M362.7 135.5v3M362.7 139.3v3M362.7 143v3M362.7 146.8v3M362.7 150.5v3"/>
<path d="M362.7 154.3v3M362.7 158v3M362.7 161.8v3M362.7 165.5v3M362.7 169.3v3M362.7 173v3M362.7 176.8v2.7"/>
</g>
<path d="M57.4 222.8h45.4v110l-8-9.6 2.8-10.6-3.5-3.5-19.6-4.2-3.7-6.5z" fill="#fff"/>
<g fill="none" stroke="#000" stroke-width=".38">
<path d="M57.4 222.8h45.4v110M58.9 222.8l-1.3 1.2M60.5 222.8l-2.6 2.6M66.3 222.8l-7.6 7.5M67.9 222.8l-8.9 8.9M69.5 222.8l-10.3 10.2M75.3 222.8l-15.2 15.2M76.9 222.8l-16.6 16.5M78.5 222.8l-17.9 17.9M84.3 222.8l-22.9 22.8M85.9 222.8l-24.2 24.1M87.4 222.8l-25.5 25.5"/>
<path d="M93.2 222.8l-30.4 30.4M94.8 222.8l-31.8 31.8M96.4 222.8l-33.1 33.1M102.2 222.8l-38.1 38.1M102.8 223.8l-38.4 38.4M102.8 232.8l-37.1 37M102.8 225.4l-38.2 38.2M102.8 234.3l-36.8 36.9M102.8 231.2l-37.3 37.3M102.8 241.7l-35.7 35.8M102.8 250.7l-34.4 34.4M102.8 259.7l-33 33"/>
<path d="M102.8 243.3l-35.5 35.5M102.8 252.3l-34.2 34.2M102.8 240.1l-36 36M102.8 249.1l-34.6 34.7M102.8 258.1l-33.3 33.3M139.3 253.7v19.1l-.5 .5-.5-.5v-18.6M102.8 268.7l-31.2 31.2M102.8 277.7l-27.5 27.4M102.8 261.3l-32.8 32.8M102.8 270.3l-30.6 30.6M102.8 279.2l-26.1 26.2M102.8 267.1l-31.8 31.8"/>
<path d="M102.8 276.1l-28.5 28.5M138.3 271.6l-1.1 .9-.2 .7v8l1.1-1.3M138.8 273.8l1.2 1.3v4.2h-2.5v-4.2zM138.8 279.3v14.4M139.3 271.6l1.1 .9 .1 .7v8l-1.1-1.3M208.3 262.8v5.2M208.3 269v.6M208.3 270.6v4.2M208.3 275.8v.5M208.3 277.3v4.2M102.8 286.6l-20 20.1M102.8 295.6l-12.6 12.7"/>
<path d="M102.8 288.2l-18.7 18.8M102.8 297.2l-11.3 11.3M102.8 285l-21.4 21.4M102.8 294l-14 14M132.8 293.7h12M140.6 282.8l-.6 .6M142.7 282.8l-2.7 2.7M144.9 282.8l-4.9 4.8M147 282.8l-7 6.9M149.1 282.8l-9.1 9.1M151.2 282.8l-10 10M153.3 282.8l-10 10"/>
<path d="M155.5 282.8l-10 10M157.6 282.8l-10 10M159.7 282.8l-10 10M161.8 282.8l-10 10M163.9 282.8l-10 10M166.1 282.8l-10 10M168.2 282.8l-10 10M170.3 282.8l-10 10M172.4 282.8l-10 10M174.6 282.8l-10 10M176.7 282.8l-10 10M178.8 282.8l-10 10"/>
<path d="M180.9 282.8l-10 10M183 282.8l-10 10M185.2 282.8l-10 10M187.3 282.8l-10 10M189.4 282.8l-10 10M191.5 282.8l-10 10M193.6 282.8l-10 10M195.8 282.8l-10 10M197.9 282.8l-10 10M200 282.8l-10 10M202.1 282.8l-10 10M204.3 282.8l-10 10"/>
<path d="M206.4 282.8l-10 10M208.3 283l-9.8 9.8M208.3 285.1l-7.7 7.7M208.3 287.2l-5.6 5.6M208.3 289.3l-3.4 3.5M208.3 291.4l-1.3 1.4M208.3 282.8h-68.3v10h68.3M208.3 282.5v.5M208.3 284v4.2M208.3 289.2v.6M208.3 290.8v4.2M208.3 296v.5"/>
<path d="M208.3 297.5v5.3M102.8 304.6l-6.6 6.6M102.8 313.6l-7.4 7.4M102.8 306.2l-5.8 5.8M102.8 315.2l-8 8M102.8 303l-7.4 7.4M102.8 312l-6.9 6.9M102.8 322.6l-4.7 4.6M102.8 331.5l-.6 .6M102.8 324.1l-3.9 4M102.8 321l-5.4 5.3M102.8 329.9l-1.3 1.3"/>
</g>
<path d="M103.6 242.8h1v49h33.2v1h-34.2z" fill="none" stroke="#00a600" stroke-width=".38"/>
<path d="M540.6 47.6h43.1v96.9l-8.1-9.6 2.8-10.5-3.5-3.6-19.5-4.1-3.8-6.5z" fill="#fff"/>
<g fill="none" stroke="#000" stroke-width=".38">
<path d="M355.7 37.4l13.5 11.9M388.7 37.4l-15.4 20.1M351.6 55.9l18 14.5M369 48.8l.7 .4-.5 .6-.5-.7zM374.5 54.6l-1.2 2.9M375.8 55.6l-2.5 1.9M405.1 55.6v12.8M540.6 47.6h43.1v96.9M541.5 47.6l-.8 .8M547.3 47.6l-5.7 5.8M548.9 47.6l-7.1 7.1M550.5 47.6l-8.4 8.5"/>
<path d="M556.3 47.6l-13.4 13.4M557.9 47.6l-14.7 14.8M559.5 47.6l-16.1 16.1M565.3 47.6l-21 21M566.9 47.6l-22.4 22.4M568.5 47.6l-23.8 23.7M574.3 47.6l-28.7 28.7M575.9 47.6l-30 30M577.4 47.6l-31.3 31.4M583.2 47.6l-36.2 36.3M583.7 48.8l-36.5 36.5M583.7 57.8l-35.2 35.1"/>
<path d="M583.7 50.4l-36.3 36.2M583.7 59.4l-34.9 34.8M583.7 56.2l-35.4 35.3M369.4 69.9l.7 .3-.5 .7-.5-.7zM404.8 68l.8 .3-.5 .6-.4-.2zM583.7 66.8l-33.8 33.7M583.7 75.7l-32.5 32.5M583.7 68.3l-33.6 33.6M583.7 77.3l-32.2 32.2M583.7 65.2l-34 34M583.7 74.2l-32.7 32.6M128.2 96.3l.7 .2v.4l-.8 .2z"/>
<path d="M141.4 81.5l-12.9 15.2M335.1 91.5l26.5 11.6M583.7 84.7l-29.7 29.7M583.7 93.7l-24 23.9M583.7 86.3l-29.1 29.1M583.7 95.3l-22.7 22.6M583.7 83.1l-30.3 30.3M583.7 92.1l-25.3 25.2M619.9 96.5v15.7M654.3 87.6v5.3M654.3 93.9v.5M654.3 95.4v4.2"/>
<path d="M159.1 114.1v15.5M361.3 102.7l.8 .2-.3 .7-.7-.5zM571.3 106l.6 .4-.5 .6-.4-.3zM571.4 106.5l-14.9 24.3M583.7 102.7l-16.6 16.5M583.7 111.7l-9.2 9.1M583.7 104.3l-15.3 15.2M583.7 113.2l-8.2 8.2M583.7 101.1l-17.9 17.8M583.7 110.1l-10.5 10.4M583.7 119.1l-5.3 5.2M586.5 107.8l-.3 .3"/>
<path d="M588.7 107.8l-2.5 2.4M589.4 118.2h.7l-.2 .8-.7-.4zM589.7 118.5l15.8 15.4M590.8 107.8l-4.6 4.6M592.9 107.8l-6.7 6.7M595 107.8l-8.8 8.8M597.2 107.8l-10 10M599.3 107.8l-10 10M601.4 107.8l-10 10M603.5 107.8l-10 10M605.6 107.8l-10 10M607.8 107.8l-10 10"/>
<path d="M609.9 107.8l-10 10M612 107.8l-10 10M614.1 107.8l-10 10M616.2 107.8l-10 10M618.4 107.8l-10 10M619.7 111.8l.7 .3-.1 .4h-.8zM620.5 107.8l-10 10M622.6 107.8l-10 10M624.7 107.8l-10 10M626.8 107.8l-9.9 10M629 107.8l-10 10M631.1 107.8l-10 10"/>
<path d="M633.2 107.8l-10 10M635.3 107.8l-10 10M637.5 107.8l-10 10M639.6 107.8l-10 10M641.7 107.8l-10 10M643.8 107.8l-10 10M645.9 107.8l-10 10M648.1 107.8l-10 10M650.2 107.8l-10 10M652.3 107.8l-10 10M653.7 108.5l-9.3 9.3M653.7 110.6l-7.2 7.2"/>
<path d="M653.7 112.7l-5 5.1M653.7 114.9l-2.9 2.9M653.7 117l-.8 .8M653.7 107.8h-67.5v10h67.5M654.3 100.6v.6M654.3 102.2v4.2M654.3 107.4v.5M654.3 108.9v4.2M654.3 114.1v.5M654.3 115.6v4.2M136.3 133.5l.7 .1-.2 .7-.7-.4zM136.6 133.9l14.8 13.4"/>
<path d="M158.9 129.2l.7 .3-.1 .4h-.8zM341.7 135.3h.8l.1 .4-.7 .4zM342.1 135.6l-20.2 17.6M583.7 120.6l-5.8 5.8M583.7 129.6l-6.8 6.8M583.7 138.6l-2.7 2.7M583.7 122.2l-6.4 6.3M583.7 131.2l-6.1 6.1M583.7 128l-7.6 7.6M583.7 137l-3.5 3.4M654.3 120.8v.5M654.3 122.3v5.3"/>
<path d="M86.9 155.8v11.3M131.9 155.8v11.3M583.7 140.2l-2 2M84.9 165.1h49M87.9 164.1l-2 2M132.9 164.1l-2 2M104.8 222.8h117.1M218.9 221.8l2 2M219.9 220.8v74M371.2 236.1h.4l.3 .7-.8 .1zM383.6 226.3h-2.5l-9.6 10.3M563.4 222.6v120"/>
<path d="M106.6 242.8h11.9M115.5 241.8l2 2M116.5 240.8v54M130.7 253.1h1l7.3 11.9M157.6 252.3l-15.4 20.1M138.5 264.7h.8l-.1 .7-.4 .1zM143.4 269.5l-1.2 2.9M144.7 270.5l-2.5 1.9M174 275v12.4M369.4 261.5l.8 .1-.3 .8-.7-.5zM369.7 261.9l13 13.7M632.7 270.6v5.2"/>
<path d="M632.7 276.8v.6M632.7 278.4v4.2M90.5 293.4h.5l.2 .7h-.8zM90.8 293.8l-9.8 21.5h-6.6M114.5 292.8h2.6M115.5 291.8l2 2M122.2 292.1l.8-.2v.7l-.7-.1zM122.7 292.3l7.5 26.6h5.4M139.8 293.2h.4l.2 .8-.8-.1zM140 293.7l6.1 15.3h3.7M173.8 286.9l.7 .4-.1 .4h-.8zM210.3 292.8h11.6"/>
<path d="M218.9 291.8l2 2M291 282.1l13.5 11.8M304.3 293.5h.4l.2 .8-.8-.1zM343.7 293.3l15.7 12.8M547 290.5l17 4.6M563.8 294.9h.3l-.1 .5zM566 291.2l-.8 .7M568.1 291.2l-2.9 2.9M570.2 291.2l-5 5M572.3 291.2l-7.1 7.1M574.4 291.2l-9.2 9.2M576.6 291.2l-10 10"/>
<path d="M578.7 291.2l-10 10M580.8 291.2l-10 10M582.9 291.2l-10 10M585.1 291.2l-10 10M587.2 291.2l-10 10M589.3 291.2l-10 10M591.4 291.2l-10 10M593.5 291.2l-10 10M595.7 291.2l-10 10M597.3 296.1h.3l-.1 .4zM597.5 281.2v15.1M597.8 291.2l-10 10"/>
<path d="M599.9 291.2l-10 10M602 291.2l-10 10M604.1 291.2l-10 10M606.3 291.2l-10 10M608.4 291.2l-10 10M610.5 291.2l-10 10M612.6 291.2l-10 10M614.8 291.2l-10 10M616.9 291.2l-10 10M619 291.2l-10 10M621.1 291.2l-10 10M623.2 291.2l-10 10"/>
<path d="M625.4 291.2l-10 10M627.5 291.2l-10 10M629.6 291.2l-10 10M631.7 291.2l-10 10M632.7 292.3l-8.9 8.9M632.7 294.4l-6.7 6.8M632.7 296.6l-4.6 4.6M632.7 298.7l-2.5 2.5M632.7 291.2h-67.5v10h67.5M632.7 283.6v.5M632.7 285.1v4.2M632.7 290.3v.5"/>
<path d="M632.7 291.8v4.2M632.7 297v.6M632.7 298.6v4.2M304.2 319.3l.8 .1-.3 .7-.6-.4zM304.6 319.6l12.9 13.7M359.2 305.6l.7 .4-.5 .6-.4-.2zM555.4 317.2l.3 .1-.3 .3zM555.5 317.4l-19.2 11.7M632.7 300.8l-.4 .4M632.7 303.8v.5M632.7 305.3v5.3M740.8 334.4h13.2v-1.5h6.5v1.7h13.6v18.6h-9.1v-10.2h-24.2z"/>
<path d="M764.3 359.5h-20.4v42.6h20.4v-43.6h14l1.1-.3 1.1 .3h9.8v11.9h-23.7v-1.6h-2.3M765.9 353.2v5.3M771.5 353.2v5.3M743.9 370.4h20.4M790.3 362.3h19.4M818.7 363.7h-9v-23.6h11.5v13h-2.5v13.5h-25.3v2.2h-3.1M818.7 365.3h2.7v3.5h-2.7v17.3h-22.5v-19.5M814.7 394.4l6.5 4.5M820.2 393.4a3.9 3.9 0 0 1 1 5.5 3.9 3.9 0 0 1-5.5 .9M820.2 393.4a3.9 3.9 0 0 0-5.5 1 3.9 3.9 0 0 0 1 5.4M820.2 393.4l-4.5 6.4M820.2 393.4l1 5.5"/>
<path d="M821.2 398.9l-5.5 .9M731 416h100M731 426h100M765 426v8M814 426v8M731 494h100M731 484h100M765 494v56M731 518h100M731 502h100M731 526h100M731 558h100"/>
<path d="M731 550h100M731 542h100M748 542v8M731 566h100M797 566v8M814 566v18M370.5 584v5h100v-5M380.5 584v5M390.5 584v5M400.5 584v5M410.5 584v5M430.5 584v5"/>
<path d="M440.5 584v5M450.5 584v5M460.5 584v5"/>
</g>
<path d="M592.3 106.9h-7.5v11.6h12.5M571.5 290.6h-7.5v11.3h12.5" fill="none" stroke="#000" stroke-width=".5"/>
<g fill="#000">
<path d="M369 48.8l.7 .4-.5 .6-.5-.7zM369.4 69.9l.7 .3-.5 .7-.5-.7zM404.8 68l.8 .3-.5 .6-.4-.2zM128.2 96.3l.7 .2v.4l-.8 .2zM361.3 102.7l.8 .2-.3 .7-.7-.5zM571.3 106l.6 .4-.5 .6-.4-.3zM589.4 118.2h.7l-.2 .8-.7-.4zM619.7 111.8l.7 .3-.1 .4h-.8zM136.3 133.5l.7 .1-.2 .7-.7-.4zM158.9 129.2l.7 .3-.1 .4h-.8zM341.7 135.3h.8l.1 .4-.7 .4zM371.2 236.1h.4l.3 .7-.8 .1z"/>
<path d="M138.5 264.7h.8l-.1 .7-.4 .1zM369.4 261.5l.8 .1-.3 .8-.7-.5zM90.5 293.4h.5l.2 .7h-.8zM122.2 292.1l.8-.2v.7l-.7-.1zM139.8 293.2h.4l.2 .8-.8-.1zM173.8 286.9l.7 .4-.1 .4h-.8zM304.3 293.5h.4l.2 .8-.8-.1zM563.8 294.9h.3l-.1 .5zM597.3 296.1h.3l-.1 .4zM304.2 319.3l.8 .1-.3 .7-.6-.4zM359.2 305.6l.7 .4-.5 .6-.4-.2zM555.4 317.2l.3 .1-.3 .3z"/>
</g>
<g fill="none" stroke="#000" stroke-width=".7">
<path d="M20 10h811v574h-811zM20 0h-20v20M420.5 0v15M821 0h20v20M0 297h25M841 297h-110v287M742.7 310l49.9-10.6 28.4 10.1v13h-78.3zM742.7 312.8h78.3M772.3 312.8v-6.5l10.1-2.1h16.1l10.5 3.8v4.8M731 326.3h100M731 406h100M731 434h100"/>
<path d="M731 474h100M731 510h100M731 534h100M0 574v20h20M420.5 579v15M731 574h100M841 574v20h-20"/>
</g>
<g fill="#fff">
<path d="M800.9 372.4h12.3v6.8h-12.3z"/>
<path d="M771.7 361.7h12.3v6.8h-12.3z"/>
</g>
<path d="M45.6 52.7l1.3-.8 3.1-.7 .2-1.2a3.8 3.8 0 0 1 6.1-1.6 6.6 6.6 0 0 1 7.5-3.7 6.6 6.6 0 0 1 5.2 6.5 3.8 3.8 0 0 1 2.2-3.5 3.8 3.8 0 0 1 4.1 .7 6.6 6.6 0 0 1 7.5-3.7 6.6 6.6 0 0 1 5.2 6.5 3.8 3.8 0 0 1 2.2-3.5 3.8 3.8 0 0 1 4.1 .7 6.6 6.6 0 0 1 7.5-3.7 6.6 6.6 0 0 1 5.2 6.5 3.8 3.8 0 0 1 2.2-3.5 3.8 3.8 0 0 1 4.1 .7 6.6 6.6 0 0 1 7.5-3.7 6.6 6.6 0 0 1 5.2 6.5 3.8 3.8 0 0 1 2.2-3.5 3.8 3.8 0 0 1 4.1 .7 6.6 6.6 0 0 1 7.5-3.7 6.6 6.6 0 0 1 5.2 6.5 3.8 3.8 0 0 1 2.2-3.5 3.8 3.8 0 0 1 4.1 .7 6.6 6.6 0 0 1 7.5-3.7 6.6 6.6 0 0 1 5.2 6.5 3.8 3.8 0 0 1 2.2-3.5 3.8 3.8 0 0 1 4.1 .7 6.6 6.6 0 0 1 7.5-3.7 6.6 6.6 0 0 1 5.2 6.5 3.8 3.8 0 0 1 2.2-3.5 3.8 3.8 0 0 1 4.1 .7 6.6 6.6 0 0 1 7.5-3.7 6.6 6.6 0 0 1 5.2 6.5 3.8 3.8 0 0 1 2.2-3.5 3.8 3.8 0 0 1 4.1 .7 6.6 6.6 0 0 1 7.5-3.7 6.6 6.6 0 0 1 5.2 6.5 3.8 3.8 0 0 1 2.2-3.5 3.8 3.8 0 0 1 4.1 .7 6.6 6.6 0 0 1 7.5-3.7 6.6 6.6 0 0 1 5.2 6.5 4 4 0 0 1 3.6 2.4 4 4 0 0 1-.6 4.3 7 7 0 0 1 3.8 7.8 7 7 0 0 1-6.8 5.5 4 4 0 0 1 3.6 2.4 4 4 0 0 1-.6 4.3 7 7 0 0 1 3.8 7.8 7 7 0 0 1-6.8 5.5 4 4 0 0 1 3.6 2.4 4 4 0 0 1-.6 4.3 7 7 0 0 1 3.8 7.8 7 7 0 0 1-6.8 5.5 4 4 0 0 1 3.6 2.4 4 4 0 0 1-.6 4.3 7 7 0 0 1 3.8 7.8 7 7 0 0 1-6.8 5.5 4 4 0 0 1 3.6 2.4 4 4 0 0 1-.6 4.3 7 7 0 0 1 3.8 7.8 7 7 0 0 1-6.8 5.5 4 4 0 0 1 3.6 2.4 4 4 0 0 1-.6 4.3 7 7 0 0 1 3.8 7.8 7 7 0 0 1-6.8 5.5 4 4 0 0 1 3.6 2.4 4 4 0 0 1-.6 4.3 7 7 0 0 1 3.8 7.8 7 7 0 0 1-6.8 5.5 4 4 0 0 1 3.6 2.4 4 4 0 0 1-.6 4.3 7 7 0 0 1 3.8 7.8 7 7 0 0 1-6.8 5.5 3.8 3.8 0 0 1-2.3 3.5 3.8 3.8 0 0 1-4.1-.7 6.6 6.6 0 0 1-7.4 3.7 6.6 6.6 0 0 1-5.2-6.5 3.8 3.8 0 0 1-2.3 3.5 3.8 3.8 0 0 1-4.1-.7 6.6 6.6 0 0 1-7.4 3.7 6.6 6.6 0 0 1-5.2-6.5 3.8 3.8 0 0 1-2.3 3.5 3.8 3.8 0 0 1-4.1-.7 6.6 6.6 0 0 1-7.4 3.7 6.6 6.6 0 0 1-5.2-6.5 3.8 3.8 0 0 1-2.3 3.5 3.8 3.8 0 0 1-4.1-.7 6.6 6.6 0 0 1-7.4 3.7 6.6 6.6 0 0 1-5.2-6.5 3.8 3.8 0 0 1-2.3 3.5 3.8 3.8 0 0 1-4.1-.7 6.6 6.6 0 0 1-7.4 3.7 6.6 6.6 0 0 1-5.2-6.5 3.8 3.8 0 0 1-2.3 3.5 3.8 3.8 0 0 1-4.1-.7 6.6 6.6 0 0 1-7.4 3.7 6.6 6.6 0 0 1-5.2-6.5 3.8 3.8 0 0 1-2.3 3.5 3.8 3.8 0 0 1-4.1-.7 6.6 6.6 0 0 1-7.4 3.7 6.6 6.6 0 0 1-5.2-6.5 3.8 3.8 0 0 1-2.3 3.5 3.8 3.8 0 0 1-4.1-.7 6.6 6.6 0 0 1-7.4 3.7 6.6 6.6 0 0 1-5.2-6.5 3.8 3.8 0 0 1-2.3 3.5 3.8 3.8 0 0 1-4.1-.7 6.6 6.6 0 0 1-7.4 3.7 6.6 6.6 0 0 1-5.2-6.5 3.8 3.8 0 0 1-2.3 3.5 3.8 3.8 0 0 1-4.1-.7 6.6 6.6 0 0 1-7.4 3.7 6.6 6.6 0 0 1-5.2-6.5 4 4 0 0 1-3.7-2.4 4 4 0 0 1 .7-4.3 7 7 0 0 1-3.9-7.8 7 7 0 0 1 6.9-5.5 4 4 0 0 1-3.7-2.4 4 4 0 0 1 .7-4.3 7 7 0 0 1-3.9-7.8 7 7 0 0 1 6.9-5.5 4 4 0 0 1-3.7-2.4 4 4 0 0 1 .7-4.3 7 7 0 0 1-3.9-7.8 7 7 0 0 1 6.9-5.5 4 4 0 0 1-3.7-2.4 4 4 0 0 1 .7-4.3 7 7 0 0 1-3.9-7.8 7 7 0 0 1 6.9-5.5 4 4 0 0 1-3.7-2.4 4 4 0 0 1 .7-4.3 7 7 0 0 1-3.9-7.8 7 7 0 0 1 6.9-5.5 4 4 0 0 1-3.7-2.4 4 4 0 0 1 .7-4.3 7 7 0 0 1-3.9-7.8 7 7 0 0 1 6.9-5.5 4 4 0 0 1-3.7-2.4 4 4 0 0 1 .7-4.3 7 7 0 0 1-3.9-7.8 7 7 0 0 1 6.9-5.5 4 4 0 0 1-3.7-2.4 4 4 0 0 1 .7-4.3 7 7 0 0 1-1.4-11.8zM370.5 579v5h100v-4M395.5 580v4M420.5 579v5M445.5 580v4M375.5 581v3M380.5 581v3M385.5 581v3M390.5 581v3" fill="none" stroke="#000" stroke-width=".38"/>
<g font-size="7.8">
<text x="57.4" y="196.7">UTD01 - PRINCIPDETALJ ANSLUTNING MOT SPACE-PANEL</text>
<text x="284.3" y="196.7">UTD02 - PRINCIPDETALJ ANSLUTNING MOT KYL-/FRYSRUM</text>
<text x="513.5" y="196.7">UTD03 - PRINCIPDETALJ ANSLUTNING MOT VENTKÅPA</text>
<text x="57.4" y="360">UTD04 - ANSLUTNING MOT VENTKÅPA</text>
<text x="262.8" y="360">UTD05 - NIVÅSKILLNAD</text>
<text x="513.5" y="360">UTD06 - ANSLUTNING MOT PELARE</text>
</g>
<g font-size="7.1">
<text x="733" y="23.4">FÖRKLARINGAR</text>
<text x="733" y="58">HÄNVISNINGAR</text>
<text x="732.9" y="414.9">FÖRFRÅGNINGSUNDERLAG</text>
<text x="752.5" y="424.9">BYGGHANDLING</text>
<text x="757" y="482.9">CENTRALKÖK</text>
<text x="737" y="492.9">ROBERTSFORS KOMMUN</text>
<text x="732" y="582.6">A-43-6-011</text>
<text x="820.1" y="582.6">A</text>
</g>
<g font-size="5.5">
<text x="59.5" y="203.5">1 : 2</text>
<text x="286.5" y="203.5">1 : 2</text>
<text x="515.6" y="203.5">1 : 2</text>
<text x="748.4" y="340.4">DEL 7</text>
<text x="816.5" y="357.9" transform="rotate(-90 816.5 357.9)">DEL 6</text>
<text x="794" y="361.7">DEL 4</text>
<text x="59.5" y="366.8">1 : 2</text>
<text x="264.9" y="366.8">1 : 2</text>
<text x="515.6" y="366.8">1 : 2</text>
<text x="748.4" y="367.1">DEL 2</text>
<text x="771.7" y="367.1">DEL 3</text>
<text x="800.9" y="377.7">DEL 5</text>
<text x="748.4" y="387.3">DEL 1</text>
<text x="342.4" y="577.3">SKALA 1:2</text>
<text x="369.4" y="577.2">0</text>
<text x="393.1" y="577.2">50</text>
<text x="417.2" y="577.2">100</text>
<text x="466.7" y="577.3">200 MILLIMETER</text>
</g>
<g font-size="4.9">
<text x="732" y="432.9">2025-01-31</text>
<text x="765.8" y="432.9">T. BERGSTRÖM</text>
<text x="815" y="432.9">KFU01</text>
<text x="765.8" y="500.9">YTTRE RINGVÄGEN 4</text>
<text x="765.8" y="508.9">FORDONET 1</text>
<text x="732" y="516.9">A</text>
<text x="765.8" y="516.9">NORCONSULT SVERIGE AB</text>
<text x="732" y="524.9">108 83 71</text>
<text x="765.8" y="524.9">MSR</text>
<text x="732" y="532.9">010 141 80 00</text>
<text x="765.8" y="532.9">TOMAS BERGSTRÖM</text>
<text x="732" y="556.9">43 INRE RUMSBILDANDE BYGGDELAR</text>
<text x="732" y="564.9">UNDERTAKSDETALJER</text>
<text x="731.8" y="572.9">DETALJ</text>
</g>
<g font-size="3.9">
<text x="733" y="29.1">UNDERTAKSTYPER OCH -HÖJDER ENLIGT</text>
<text x="733" y="34">UNDERTAKSPLAN</text>
<text x="344.4" y="38.7">PENDEL</text>
<text x="390.7" y="38.7">UNDERTAKSSKIVA CLIPSAS MED</text>
<text x="390.7" y="43.6">CONNECT HYGIENE CLIP 20</text>
<text x="331" y="57.2">CONNECT T24</text>
<text x="390.7" y="54.5">UNDERTAKSSKIVA</text>
<text x="733" y="63.8">PLAN 1 UNDERTAK, DEL 4.1-5.4</text>
<text x="790.8" y="63.8">A-43-1-141 -- 154</text>
<text x="141.4" y="82.8">FIBO TAKPROFIL</text>
<text x="300.8" y="90.4">VITLACKERAD BOCKAD</text>
<text x="319.1" y="95.3">SLÄTPLÅT</text>
<text x="605.5" y="95.5">UNDERTAKSSKIVA</text>
<text x="145.5" y="113">UNDERTAKSSKIVA</text>
<text x="526.6" y="132.1">VENTILATIONSKÅPA</text>
<text x="605.5" y="135.1">CONNECT</text>
<text x="605.5" y="140">AVSLUTNINGSLIST</text>
<text x="151.4" y="148.6">CONNECT AVSLUTNINGSLIST</text>
<text x="299.9" y="154.5">KYL/FRYSRUM</text>
<text x="93.4" y="164.2">VÄGGTYP ENL. PLAN</text>
<text x="383.6" y="227.5">PENDEL</text>
<text x="117.9" y="254.4">PENDEL</text>
<text x="159.6" y="253.6">UNDERTAKSSKIVA CLIPSAS MED</text>
<text x="159.6" y="258.5">CONNECT HYGIENE CLIP 20</text>
<text x="219" y="260.3" transform="rotate(-90 219 260.3)">140</text>
<text x="115.5" y="270.2" transform="rotate(-90 115.5 270.2)">100</text>
<text x="159.6" y="273.9">UNDERTAKSSKIVA</text>
<text x="382.7" y="276.8">CONNECT T24</text>
<text x="503.9" y="281.9">CONNECT AVSLUTNINGSLIST</text>
<text x="583.1" y="279.1">UNDERTAKSSKIVA</text>
<text x="279.7" y="283.3">PENDEL</text>
<text x="506.2" y="286.8">FÄSTS</text>
<text x="519.2" y="286.8">MOT PELARE MED</text>
<text x="495.3" y="291.7">LIVSMEDELSSÄKERT MONTAGELIM</text>
<text x="317.1" y="294.5">FIXIFORM KANT E</text>
<text x="149.8" y="310.3">CONNECT T24</text>
<text x="44.5" y="316.6">VENTILATIONSKÅPA</text>
<text x="135.6" y="317.9">VITLACKERAD BOCKAD</text>
<text x="135.6" y="322.7">SLÄTPLÅT</text>
<text x="515.9" y="325.4">GIPSINKLÄDD</text>
<text x="317.5" y="334.6">CONNECT T24</text>
<text x="523.7" y="330.3">PELARE</text>
</g>
<g font-size="3.5">
<text x="17.9" y="573.8" transform="rotate(-90 17.9 573.8)">2025-01-31 14:14:27</text>
<text x="798" y="572.3">1:2</text>
<text x="815.4" y="572.3">A1</text>
<text x="835.5" y="584.5" transform="rotate(-90 835.5 584.5)">FILNAMN: C:\Norconsult\Autodesk\Revit\1088371-Centralkök Robertsfors_centralfil-2024_matsta.rvt</text>
</g>
<text font-size="2.8" x="823.4" y="401.7" transform="rotate(-56 823.4 401.7)">N</text>
<g font-size="1.8">
<text x="732" y="299.1">SEKTION</text>
<text x="732" y="328.4">ORIENTERINGSFIGUR</text>
<text x="732" y="408.1">STATUS</text>
<text x="732" y="418.1">HANDLING</text>
<text x="732" y="428.1">DATUM</text>
<text x="766.3" y="428.1">GODKÄND AV</text>
<text x="815" y="428.1">ÄNDRINGS PM</text>
<text x="732" y="436.1">BESTÄLLARE</text>
<text x="732" y="476.1">PROJEKTNAMN</text>
<text x="732" y="486.1">OMRÅDE</text>
<text x="732" y="496.1">PROJEKTNUMMER</text>
<text x="765.8" y="496.1">ADRESS</text>
<text x="732" y="504.1">DIARIENUMMER</text>
<text x="765.8" y="504.1">FASTIGHET</text>
<text x="732" y="512.1">DISCIPLIN</text>
<text x="765.8" y="512.1">FÖRETAG</text>
<text x="732" y="520.1">UPPDRAGSNUMMER</text>
<text x="765.8" y="520.1">SKAPAD AV</text>
<text x="732" y="528.1">TELEFON</text>
<text x="765.8" y="528.1">KONTAKTPERSON</text>
<text x="732" y="536.1">BYGGNADSVERK</text>
<text x="765.8" y="536.1">PLUSHÖJD (RH 2000)</text>
<text x="732" y="544.1">VÅNINGSPLAN</text>
<text x="749" y="544.1">VÅNINGSDEL</text>
<text x="765.8" y="544.1">DELOMRÅDE</text>
<text x="732" y="552.1">SYSTEM</text>
<text x="732" y="560.1">SPECIFIKATION</text>
<text x="732" y="568.1">RITNINGSKATEGORI</text>
<text x="798" y="568.1">SKALA</text>
<text x="815" y="568.1">FORMAT</text>
<text x="732" y="576.1">DOKUMENTNUMMER</text>
<text x="815" y="576.1">ÄNDRING</text>
</g>
</svg>
